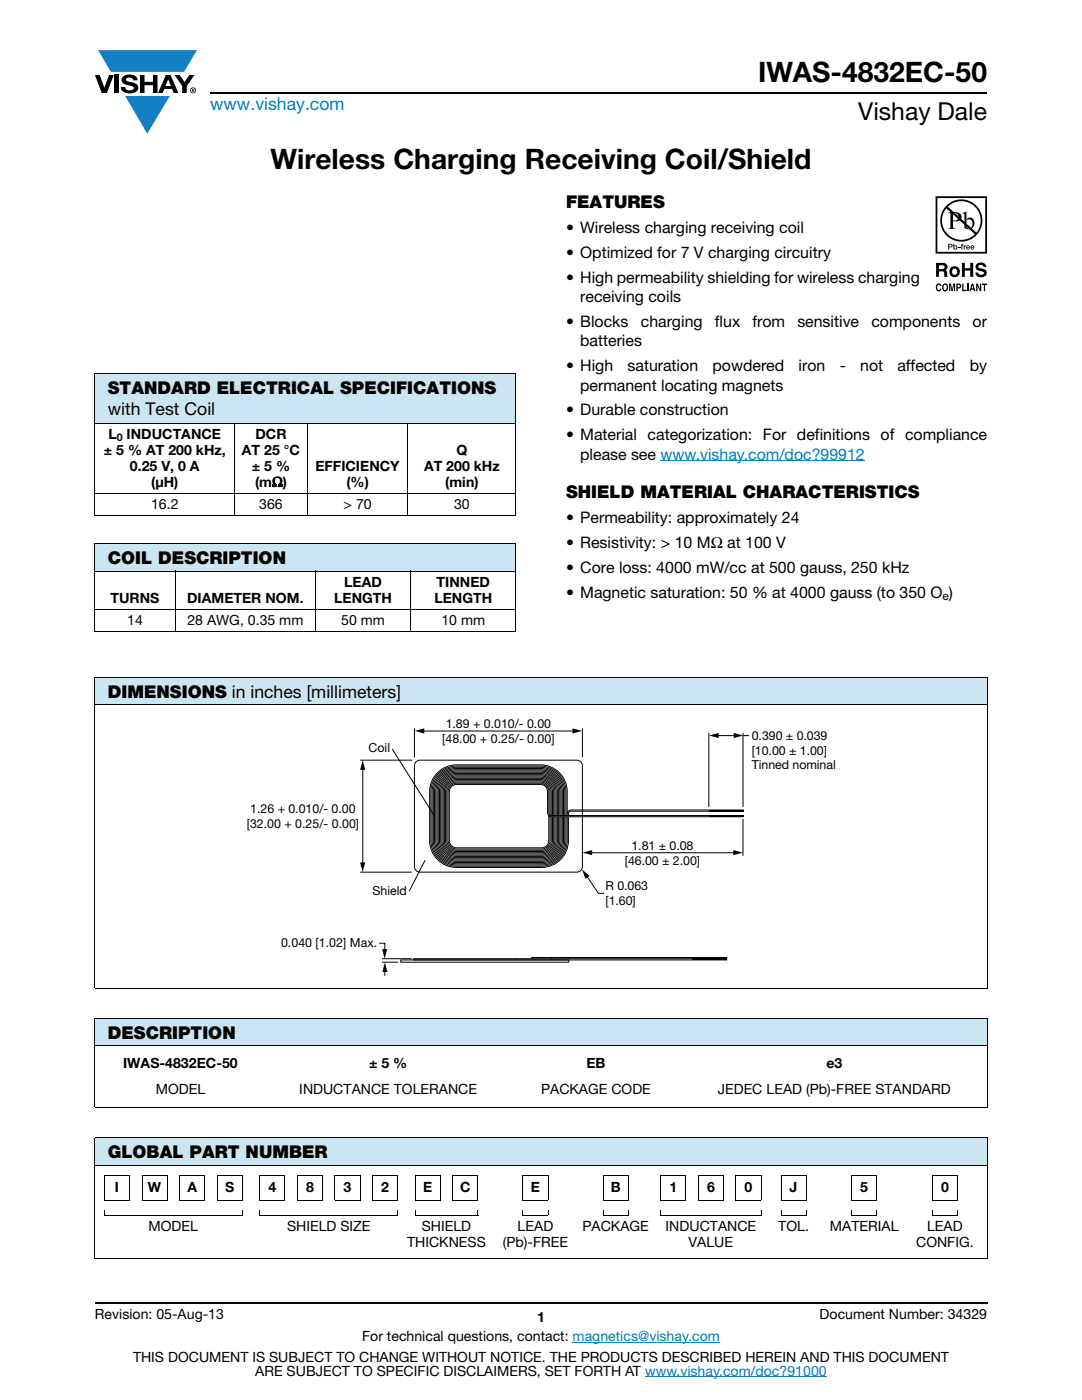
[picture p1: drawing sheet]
<svg xmlns="http://www.w3.org/2000/svg" width="216mm" height="279mm" viewBox="0 0 216 279" stroke-linecap="round" stroke-linejoin="round" font-family="sans-serif">
<g fill="#147fc3">
<path d="M19.6 10h19.7l-2.6 4.3h-1.1h-13.5z"/>
<path d="M25 19.2h8.9l-4.5 7.5z"/>
</g>
<g fill="#000">
<path d="M18.9 15h1l.9 2.5 1-2.5h.9l-1.4 3.6h-1zM22.9 15h.9v3.6h-.9zM24.6 15.3a2.1 2.1 0 0 1 2.8 .3l.1 .4h-.9a.79 .79 0 0 0-.7-.5 .79 .79 0 0 0-.8 .4l.3 .3 1 .2a1.08 1.08 0 0 1 1.2 1 1.08 1.08 0 0 1-1.1 1.2 1.73 1.73 0 0 1-2.4-1.2h.9a.96 .96 0 0 0 .8 .6 .96 .96 0 0 0 .9-.4 1.31 1.31 0 0 0-1.2-.6 1.03 1.03 0 0 1-1.1-.6 1.03 1.03 0 0 1 .2-1.1zM27.9 15h.9v1.3h1.7v-1.3h.9v3.6h-.9v-1.6h-1.7v1.6h-.9zM34.8 15h1.1l.9 1.4 1-1.4h1l-1.5 2.2v1.4h-.9v-1.4z"/>
<path d="M33.6 15.9l.5 1.3h-1.1zM33.1 15l-1.6 3.6h1l.3-.8h1.5l.3 .8h1l-1.6-3.6z"/>
<path d="M38.4 17.8h.2v.2h-.2zM38.3 17.7v.7h.1v-.3l.4 .3-.2-.3 .2-.2-.1-.2z"/>
<path d="M38.1 18a.46 .46 0 0 1 .9 0 .46 .46 0 0 1-.9 0zM37.9 18a.6 .6 0 0 0 1.2 0 .6 .6 0 0 0-1.2 0z"/>
</g>
<path d="M42 18.6h155M18.9 260h178.1" fill="none" stroke="#000" stroke-width=".36"/>
<path d="M131.8 92h40.8M114.3 267.9h29.3M128.7 274.8h36.3" fill="none" stroke="#007ec4" stroke-width=".2"/>
<g fill="#cce5f3">
<path d="M18.9 74.5h84.1v10h-84.1z"/>
<path d="M18.9 108.5h84.1v5.5h-84.1z"/>
</g>
<g fill="none" stroke="#000" stroke-width=".2">
<path d="M18.9 74.5h84.1M18.9 74.5v28.2M103 74.5v28.2M18.9 84.5h84.1M18.9 98.4h84.1M46.8 84.4v18.5M61.3 84.4v18.5M81.4 84.4v18.5M18.9 102.8h84.1M18.9 108.5h84.1M18.9 114h84.1M18.9 108.5v17.4"/>
<path d="M34.9 113.9v12.1M62.9 113.9v12.1M82 113.9v12.1M103 108.5v17.4M18.9 121.5h84.1M18.9 125.9h84.1"/>
</g>
<g fill="#fff">
<path d="M19.2 39.9h83.5v28.5h-83.5z"/>
<path d="M186.7 39.2h10.3v18.9h-10.3z"/>
</g>
<g fill="#000">
<path d="M186.9 56.8l.4-.2h.3l.2 .5-.6-.2a.66 .66 0 0 0 .1 1l.3-.3h.2a.54 .54 0 0 1-.4 .5 .54 .54 0 0 1-.6-.4zM189.4 56.6h.4l.2 1.2 .2-1.2h.4v1.5h-.3v-1.3l-.2 1.3h-.2l-.3-1.3v1.3h-.2zM191.2 49.3h.4v.1h-.4zM191.9 48.7h.3l-.2 .2 .2 .1v.1h-.2v.7h-.1v-.7h-.2zM192 56.6h.3v1.2h.6v.3h-.9zM192.3 49h.2v.1l.3-.1v.1l-.3 .1v.6h-.2zM191.9 52.5h.6v1h1.1v-1h.6v2.8h-.6v-1.3h-1.1v1.3h-.6zM193 56.6h.3v1.5h-.3zM195 52.6a1.15 1.15 0 0 1 1.8 .7h-.5l-.1-.2a.68 .68 0 0 0-.9-.1v.4l.2 .1a1.29 1.29 0 0 1 1.4 .9 1.17 1.17 0 0 1-1.1 .9 1.17 1.17 0 0 1-1.2-.9h.6v.2a.67 .67 0 0 0 1.1-.1l-.2-.3-.6-.1a.82 .82 0 0 1-.8-.5 .82 .82 0 0 1 .3-1zM194.8 56.6h.3l.5 1.1v-1.1h.2v1.5h-.3l-.5-1.1v1.1h-.2zM195.9 56.6h1.1v.3h-.4v1.2h-.3v-1.2h-.4z"/>
<path d="M187 39.5h9.6v10.8h-9.6zM186.7 39.2v11.4h10.3v-11.4z"/>
<path d="M187.4 52.9v.8h.9a.39 .39 0 0 0 0-.7zM186.8 52.5h1.4a.79 .79 0 0 1 .8 .4 .79 .79 0 0 1-.1 .9l-.3 .1a.98 .98 0 0 1 .4 1.2l.1 .2h-.6l-.2-1.1h-.9v1.1h-.6z"/>
<path d="M188.4 56.9a.64 .64 0 0 0 .2 1l.1-.1a.64 .64 0 0 0-.1-1zM188.2 56.7l.2-.1a.56 .56 0 0 1 .7 .3 .82 .82 0 0 1-.5 1.3l-.2-.1a.89 .89 0 0 1-.2-1.4z"/>
<path d="M189.1 41.3a3.9 3.9 0 0 1 5.3-.2 3.9 3.9 0 0 1 .4 5.3zM188.8 41.6l5.7 5.2a3.9 3.9 0 0 1-5.3 .1 3.9 3.9 0 0 1-.4-5.3zM187.6 44a4.2 4.2 0 0 0 8.4 0 4.2 4.2 0 0 0-8.4 0z"/>
<path d="M189.4 48.8v.4h.4v-.3zM189.2 48.7h.7l.2 .3-.2 .3-.5 .1v.4h-.2z"/>
<path d="M190.2 42.6v1.3a.75 .75 0 0 0 1.1-.6 .75 .75 0 0 0-1.1-.7zM189.2 42.4a2.81 2.81 0 0 1 2.4 .3 .97 .97 0 0 1 0 1.2 .97 .97 0 0 1-1.2 .2h-.2v1.1v.2l.5 .3h-1.5l.3-.2 .1-.3v-2.3v-.3z"/>
<path d="M190.2 53.7a.63 .63 0 0 0-.2 .7 .63 .63 0 0 0 .7 .4 .63 .63 0 0 0 .3-.8 .63 .63 0 0 0-.8-.3zM189.4 54.2a1.1 1.1 0 0 1 2.2 0 1.1 1.1 0 0 1-2.2 0z"/>
<path d="M190.4 49.4a.26 .26 0 0 0 .5 0 .26 .26 0 0 0-.5 0zM190.2 48.7h.2v.4a.38 .38 0 0 1 .5 0 .38 .38 0 0 1 0 .6 .38 .38 0 0 1-.5 0l-.2 .1z"/>
<path d="M191.1 56.9v.4l.4-.1v-.3zM190.8 56.6h.6a.5 .5 0 0 1 .4 .5 .5 .5 0 0 1-.4 .5h-.3v.5h-.3z"/>
<path d="M192.8 44v1.3l.2 .2a.72 .72 0 0 0 .8-.1 .72 .72 0 0 0 .3-.7 .72 .72 0 0 0-.4-.8 .72 .72 0 0 0-.9 .1zM192.1 42.5l.7-.3v1.6a.89 .89 0 0 1 1.1-.3 .89 .89 0 0 1 .6 1 1.23 1.23 0 0 1-.7 1.2 1.23 1.23 0 0 1-1.4-.2v-2.7z"/>
<path d="M193 49.2v.1h.4l-.2-.2zM193 49h.4l.2 .4h-.6v.2l.5-.1a.42 .42 0 0 1-.6 .2 .42 .42 0 0 1 .1-.7z"/>
<path d="M194 56.9l-.1 .6h.3zM193.9 56.6h.3l.4 1.5h-.3v-.3h-.5l-.1 .3h-.3z"/>
<path d="M193.9 49.2l-.1 .1h.5l-.3-.2zM193.8 49h.5l.1 .4h-.6l.1 .2 .5-.1a.42 .42 0 0 1-.6 .2 .42 .42 0 0 1 0-.7z"/>
</g>
<g fill="#cce5f3">
<path d="M18.9 135.1h178.1v5.5h-178.1z"/>
<path d="M18.9 203.2h178.1v5.5h-178.1z"/>
<path d="M18.9 227.1h178.1v5.5h-178.1z"/>
</g>
<g fill="none" stroke="#000" stroke-width=".2">
<path d="M18.9 135.1h178.1M18.9 135.2v61.9M197 135.2v61.9M18.9 140.6h178.1M18.9 197.2h178.1M18.9 203.2h178.1M18.9 208.7h178.1M18.9 203.3v17.7M197 203.3v17.7M18.9 221.1h178.1M18.9 227.1h178.1M18.9 232.6h178.1"/>
<path d="M18.9 227.1v24M20.8 234.6h5.1M20.8 239.6h5.1M20.8 234.7v4.8M25.8 234.7v4.8M28.3 234.6h5.1M28.3 239.6h5.1M28.3 234.7v4.8M33.3 234.7v4.8M35.8 234.6h5.1M35.8 239.6h5.1M35.9 234.7v4.8"/>
<path d="M40.9 234.7v4.8M43.3 234.6h5.1M43.3 239.6h5.1M43.3 234.7v4.8M48.3 234.7v4.8M51.8 234.6h5.1M51.8 239.6h5.1M51.9 234.7v4.8M56.9 234.7v4.8M59.3 234.6h5.1M59.3 239.6h5.1M59.4 234.7v4.8"/>
<path d="M64.3 234.7v4.8M66.8 234.6h5.1M66.8 239.6h5.1M66.8 234.7v4.8M71.8 234.7v4.8M74.3 234.6h5.1M74.3 239.6h5.1M74.4 234.7v4.8M79.4 234.7v4.8M82.8 234.6h5.1M82.8 239.6h5.1M82.8 234.7v4.8"/>
<path d="M87.8 234.7v4.8M90.3 234.6h5.1M90.3 239.6h5.1M90.3 234.7v4.8M95.4 234.7v4.8M104.3 234.6h5.1M104.3 239.6h5.1M104.4 234.7v4.8M109.3 234.7v4.8M120.3 234.6h5.1M120.3 239.6h5.1M120.4 234.7v4.8"/>
<path d="M125.3 234.7v4.8M131.8 234.6h5.1M131.8 239.6h5.1M131.8 234.7v4.8M136.8 234.7v4.8M139.3 234.6h5.1M139.3 239.6h5.1M139.4 234.7v4.8M144.4 234.7v4.8M146.8 234.6h5.1M146.8 239.6h5.1M146.9 234.7v4.8"/>
<path d="M151.8 234.7v4.8M155.8 234.6h5.1M155.8 239.6h5.1M155.9 234.7v4.8M160.8 234.7v4.8M169.9 234.6h5.1M169.9 239.6h5.1M169.9 234.7v4.8M174.9 234.7v4.8M186 234.6h5.1M186 239.6h5.1M186.1 234.7v4.8"/>
<path d="M191.1 234.7v4.8M197 227.1v24M18.9 251.2h178.1M20.8 242.6h27.6M51.8 242.6h27.6M82.8 242.6h12.6M104.3 242.6h5.1M120.3 242.6h5.1M131.8 242.6h20.1M155.8 242.6h5.1M169.9 242.6h5.1M186 242.6h5.1"/>
</g>
<g fill="#000">
<path d="M20.8 241.6h.1v.9h-.1zM48.3 241.6h.1v.9h-.1zM51.8 241.6h.1v.9h-.1zM79.3 241.6h.1v.9h-.1zM82.8 241.6h.1v.9h-.1zM95.3 241.6h.1v.9h-.1zM104.3 241.6h.1v.9h-.1zM109.3 241.6h.1v.9h-.1zM120.3 241.6h.1v.9h-.1zM125.3 241.6h.1v.9h-.1zM131.8 241.6h.1v.9h-.1zM151.8 241.6h.1v.9h-.1z"/>
<path d="M155.8 241.6h.1v.9h-.1zM160.8 241.6h.1v.9h-.1zM169.9 241.6h.1v.9h-.1zM174.9 241.6h.1v.9h-.1zM186 241.6h.1v.9h-.1zM191 241.6h.1v.9h-.1z"/>
</g>
<path d="M49.3 143.3h117.5v51.5h-117.5z" fill="#fff"/>
<g fill="none" stroke="#000" stroke-width=".2">
<path d="M71.9 151.7h10.3M72.4 153.3v19.2M78.3 149.5l8.4 13.4M82.7 145.4v5.8M83 152l.8-.3h31.3a1.12 1.12 0 0 1 1.1 1.1v20.2a1.12 1.12 0 0 1-1.1 1.1h-31.3l-.5-.2-.5-.4-.1-.5v-20.2zM84.3 145.9h30.3M116.2 145.4v5.7M141.4 146.2v14.8M143.1 146.8h3.7M148.3 146.2v14.8M148.3 146.8h1.2M71.9 174.1h10.2"/>
<path d="M84.8 171.7l-3.1 6.1M109.5 162.8v5a1.41 1.41 0 0 1-1.4 1.4h-17a1.45 1.45 0 0 1-1.5-1.4v-9.8a1.45 1.45 0 0 1 1.5-1.4h16.8l.5 .1a1.42 1.42 0 0 1 .9 1.3v4.2a.82 .82 0 0 0 .8 .8h38.3M109.7 162.7v-4.7a1.94 1.94 0 0 0-1.8-1.9h-16.8a1.95 1.95 0 0 0-1.9 1.9v9.8a1.95 1.95 0 0 0 1.9 1.9h17a1.94 1.94 0 0 0 1.9-1.9v-4.8M110 162.8v-4.8a2.18 2.18 0 0 0-2.2-2.2h-16.8a2.15 2.15 0 0 0-2.1 2.2v9.8a2.16 2.16 0 0 0 2.2 2.1h17a2.18 2.18 0 0 0 2.1-2.1v-4.8M110.2 162.8v-4.8a2.43 2.43 0 0 0-2.3-2.4h-16.8a2.43 2.43 0 0 0-2.4 2.4v9.8a2.43 2.43 0 0 0 2.4 2.4h17a2.43 2.43 0 0 0 2.4-2.4v-4.8M110.5 162.8v-4.8a2.67 2.67 0 0 0-2.6-2.7h-16.8a2.68 2.68 0 0 0-2.7 2.7v9.8a2.67 2.67 0 0 0 2.7 2.6h17a2.68 2.68 0 0 0 2.6-2.6v-4.8M110.7 162.8v-4.8a2.91 2.91 0 0 0-2.9-2.9h-16.7a2.92 2.92 0 0 0-2.9 2.9v9.8a2.91 2.91 0 0 0 2.9 2.9h17a2.92 2.92 0 0 0 2.9-2.9v-4.8M111 162.8v-4.8a3.1 3.1 0 0 0-3.1-3.2h-16.9a3.1 3.1 0 0 0-3.1 3.1v9.9a3.1 3.1 0 0 0 3.1 3.1h17.1a3.1 3.1 0 0 0 3.1-3.1v-4.8M111.2 162.8v-4.8a3.4 3.4 0 0 0-3.3-3.4h-16.8a3.4 3.4 0 0 0-3.4 3.4v9.8a3.4 3.4 0 0 0 3.4 3.4h17a3.4 3.4 0 0 0 3.4-3.4v-4.8M111.5 162.8v-4.8a3.6 3.6 0 0 0-3.7-3.6h-16.7a3.6 3.6 0 0 0-3.7 3.6v9.8a3.6 3.6 0 0 0 3.7 3.6h17a3.6 3.6 0 0 0 3.6-3.6v-4.8M111.7 162.8v-4.8a3.9 3.9 0 0 0-3.9-3.9h-16.7a3.9 3.9 0 0 0-3.9 3.9v9.8a3.9 3.9 0 0 0 3.9 3.8h17a3.9 3.9 0 0 0 3.9-3.8v-4.8M112 162.8v-4.8a4.1 4.1 0 0 0-4.1-4.1h-16.8a4.1 4.1 0 0 0-4.1 4.1v9.8a4.1 4.1 0 0 0 4.1 4.1h17a4.1 4.1 0 0 0 4.1-4.1v-4.8"/>
<path d="M112.2 162.8v-4.8a4.4 4.4 0 0 0-4.4-4.4h-16.7a4.4 4.4 0 0 0-4.4 4.4v9.8a4.4 4.4 0 0 0 4.4 4.3h17.7a4.4 4.4 0 0 0 3.6-4.3v-4.8M112.4 162.8v-4.8a4.6 4.6 0 0 0-4.6-4.6h-16.7a4.6 4.6 0 0 0-4.6 4.6v9.8a4.6 4.6 0 0 0 4.6 4.6h17a4.6 4.6 0 0 0 4.6-4.6v-4.8M112.7 162.8v-4.8a4.9 4.9 0 0 0-4.8-4.9h-16.8a4.9 4.9 0 0 0-4.9 4.9v9.8a4.9 4.9 0 0 0 4.9 4.8h17a4.9 4.9 0 0 0 4.8-4.8v-4.8M112.9 162.8v-4.8a5.1 5.1 0 0 0-5.1-5.1h-16.7a5.1 5.1 0 0 0-5.1 5.1v9.8a5.1 5.1 0 0 0 5.1 5.1h17a5.1 5.1 0 0 0 5.1-5.1v-4.8M113.2 162.8v-4.8a5.4 5.4 0 0 0-5.4-5.4h-16.7a5.4 5.4 0 0 0-5.4 5.4v9.8a5.4 5.4 0 0 0 5.4 5.3h17a5.4 5.4 0 0 0 5.3-5.3v-4.8M117.1 174.8l2.3 3.5h1.1M117.8 170.2h28.9M148.3 163.4v7.4M148.4 161.9h-34.4l-.5 .3-.1 .6M148.4 161.7h-34.4a.81 .81 0 0 0-.8 .7M148.4 162.8h-38.4l-.3-.2-.2-.4v-4.2a1.67 1.67 0 0 0-1.6-1.7h-16.8a1.7 1.7 0 0 0-1.7 1.7v9.8a1.7 1.7 0 0 0 1.7 1.6h17a1.69 1.69 0 0 0 1.6-1.6v-4.9M75.7 188.2h1.1v1.6"/>
<path d="M76.2 192h3.2M76.2 191.3h6M76.8 193.6v1.2M90.5 191.4v.2M103 191.4v.2M110 191.3l.2 .2-.2 .1M113.5 192h-33.5v-.4h33.5v.4M145.1 191.3l-62.6 .1 .1 .2h62.5M145.1 191.1h-38.9l-.2 .2"/>
</g>
<path d="M72.4 151.7l.5 1.9h-1zM82.8 145.9l1.9-.5v1zM114.2 145.4l2 .5-2 .5zM141.5 146.8l1.9-.5v1zM146.4 146.3l1.9 .5-1.9 .5zM71.9 172.1h1l-.5 1.9zM116.2 173.5l1.5 1.3-.9 .6zM116.2 170.2l2-.5v1zM146.3 169.7l1.9 .5-1.9 .5zM76.8 192.1l.5 1.9h-1zM76.3 189.4h1l-.5 1.9zM138.2 191.1h6.9v.5h-6.9z" fill="#000"/>
<path d="M141.4 161.8h7" fill="none" stroke="#000" stroke-width=".25"/>
<path d="M141.4 162.9h7" fill="none" stroke="#000" stroke-width=".24"/>
<g font-size="5.6">
<text x="151.3" y="16.4">IWAS-4832EC-50</text>
<text x="54" y="33.8">Wireless Charging Receiving Coil/Shield</text>
</g>
<text font-size="4.9" x="171.3" y="24">Vishay Dale</text>
<text font-size="3.5" fill="#007ec4" x="42" y="21.9">www.vishay.com</text>
<g font-size="3.5">
<text x="112.9" y="41.5">FEATURES</text>
<text x="21.5" y="78.6">STANDARD ELECTRICAL SPECIFICATIONS</text>
<text x="21.5" y="82.8">with Test Coil</text>
<text x="112.9" y="99.4">SHIELD MATERIAL CHARACTERISTICS</text>
<text x="21.5" y="112.6">COIL DESCRIPTION</text>
<text x="21.5" y="139.2">DIMENSIONS in inches [millimeters]</text>
<text x="21.5" y="207.3">DESCRIPTION</text>
<text x="21.5" y="231.2">GLOBAL PART NUMBER</text>
</g>
<g font-size="3.2">
<text x="112.9" y="46.6">• Wireless charging receiving coil</text>
<text x="112.9" y="51.5">• Optimized for 7 V charging circuitry</text>
<text x="112.9" y="56.5">• High permeability shielding for wireless charging</text>
<text x="112.9" y="65.3">• Blocks</text>
<text x="115.8" y="60.3">receiving coils</text>
<text x="127.9" y="65.3">charging</text>
<text x="142.7" y="65.3">flux</text>
<text x="150.1" y="65.3">from</text>
<text x="159.1" y="65.3">sensitive</text>
<text x="173.9" y="65.3">components</text>
<text x="194.1" y="65.3">or</text>
<text x="115.8" y="69.2">batteries</text>
<text x="112.9" y="74.1">• High</text>
<text x="115.8" y="78">permanent locating magnets</text>
<text x="125.2" y="74.1">saturation</text>
<text x="142.2" y="74.1">powdered</text>
<text x="159.3" y="74.1">iron</text>
<text x="167.5" y="74.1">-</text>
<text x="171.6" y="74.1">not</text>
<text x="179.1" y="74.1">affected</text>
<text x="193.5" y="74.1">by</text>
<text x="112.9" y="82.9">• Durable construction</text>
<text x="112.9" y="87.9">• Material categorization: For definitions of compliance</text>
<text x="115.8" y="91.7">please see www.vishay.com/doc?99912</text>
<text x="112.9" y="104.4">• Permeability: approximately 24</text>
<text x="112.9" y="109.4">• Resistivity: &gt; 10 MΩ at 100 V</text>
<text x="112.9" y="114.3">• Core loss: 4000 mW/cc at 500 gauss, 250 kHz</text>
<text x="112.9" y="119.3">• Magnetic saturation: 50 % at 4000 gauss (to 350 O )</text>
</g>
<g font-size="2.8">
<text x="21.6" y="87.6">L</text>
<text x="25.3" y="87.6">INDUCTANCE</text>
<text x="51" y="87.6">DCR</text>
<text x="20.7" y="90.8">± 5 % AT 200 kHz,</text>
<text x="25.9" y="93.9">0.25 V, 0 A</text>
<text x="48.3" y="90.8">AT 25 °C</text>
<text x="50.2" y="93.9">± 5 %</text>
<text x="62.9" y="93.9">EFFICIENCY</text>
<text x="84.6" y="93.9">AT 200 kHz</text>
<text x="91.1" y="90.8">Q</text>
<text x="30.1" y="101.5">16.2</text>
<text x="30.2" y="97.1">(μH)</text>
<text x="50.9" y="97.1">(mΩ)</text>
<text x="51.7" y="101.5">366</text>
<text x="68.6" y="101.5">&gt; 70</text>
<text x="69.1" y="97.1">(%)</text>
<text x="88.9" y="97.1">(min)</text>
<text x="90.6" y="101.5">30</text>
<text x="68.7" y="117.1">LEAD</text>
<text x="87.1" y="117.1">TINNED</text>
<text x="22.1" y="120.2">TURNS</text>
<text x="25.4" y="124.7">14</text>
<text x="37.3" y="120.2">DIAMETER NOM.</text>
<text x="37.4" y="124.7">28 AWG, 0.35 mm</text>
<text x="66.7" y="120.2">LENGTH</text>
<text x="68.1" y="124.7">50 mm</text>
<text x="86.7" y="120.2">LENGTH</text>
<text x="88.1" y="124.7">10 mm</text>
<text x="24.6" y="213.2">IWAS-4832EC-50</text>
<text x="73.6" y="213.2">± 5 %</text>
<text x="117" y="213.2">EB</text>
<text x="164.9" y="213.2">e3</text>
<text x="31.1" y="218.4">MODEL</text>
<text x="59.7" y="218.4">INDUCTANCE TOLERANCE</text>
<text x="108" y="218.4">PACKAGE CODE</text>
<text x="143.2" y="218.4">JEDEC LEAD (Pb)-FREE STANDARD</text>
<text x="22.9" y="238">I</text>
<text x="29.5" y="238">W</text>
<text x="37.4" y="238">A</text>
<text x="44.9" y="238">S</text>
<text x="53.6" y="238">4</text>
<text x="61.1" y="238">8</text>
<text x="68.6" y="238">3</text>
<text x="76.1" y="238">2</text>
<text x="84.4" y="238">E</text>
<text x="91.8" y="238">C</text>
<text x="105.9" y="238">E</text>
<text x="121.9" y="238">B</text>
<text x="133.6" y="238">1</text>
<text x="141.1" y="238">6</text>
<text x="148.6" y="238">0</text>
<text x="157.6" y="238">J</text>
<text x="171.7" y="238">5</text>
<text x="187.8" y="238">0</text>
<text x="29.7" y="245.7">MODEL</text>
<text x="57.3" y="245.7">SHIELD SIZE</text>
<text x="84.2" y="245.7">SHIELD</text>
<text x="103.3" y="245.7">LEAD</text>
<text x="116.2" y="245.7">PACKAGE</text>
<text x="132.8" y="245.7">INDUCTANCE</text>
<text x="155.3" y="245.7">TOL.</text>
<text x="165.6" y="245.7">MATERIAL</text>
<text x="185" y="245.7">LEAD</text>
<text x="81.2" y="248.9">THICKNESS</text>
<text x="100.3" y="248.9">(Pb)-FREE</text>
<text x="137.4" y="248.9">VALUE</text>
<text x="182.8" y="248.9">CONFIG.</text>
<text x="18.9" y="263.3">Revision: 05-Aug-13</text>
<text x="107.2" y="263.8">1</text>
<text x="163.6" y="263.3">Document Number: 34329</text>
<text x="72.3" y="267.7">For technical questions, contact: magnetics@vishay.com</text>
<text x="26.5" y="271.7">THIS DOCUMENT IS SUBJECT TO CHANGE WITHOUT NOTICE. THE PRODUCTS DESCRIBED HEREIN AND THIS DOCUMENT</text>
<text x="50.9" y="274.6">ARE SUBJECT TO SPECIFIC DISCLAIMERS, SET FORTH AT www.vishay.com/doc?91000</text>
</g>
<g font-size="2.5">
<text x="88.2" y="148.4">[48.00 + 0.25/- 0.00]</text>
<text x="88.9" y="145.4">1.89 + 0.010/- 0.00</text>
<text x="150" y="147.6">0.390 ± 0.039</text>
<text x="73.5" y="150.1">Coil</text>
<text x="150" y="150.6">[10.00 ± 1.00]</text>
<text x="150" y="153.6">Tinned nominal</text>
<text x="49.2" y="165.2">[32.00 + 0.25/- 0.00]</text>
<text x="49.9" y="162.2">1.26 + 0.010/- 0.00</text>
<text x="124.7" y="172.6">[46.00 ± 2.00]</text>
<text x="126" y="169.6">1.81 ± 0.08</text>
<text x="74.3" y="178.7">Shield</text>
<text x="120.8" y="177.6">R 0.063</text>
<text x="120.8" y="180.5">[1.60]</text>
<text x="56.1" y="188.9">0.040 [1.02] Max.</text>
</g>
<text font-size="2.4" x="188.1" y="119.8">e</text>
<text font-size="2.1" x="23.3" y="88.1">0</text>
</svg>
